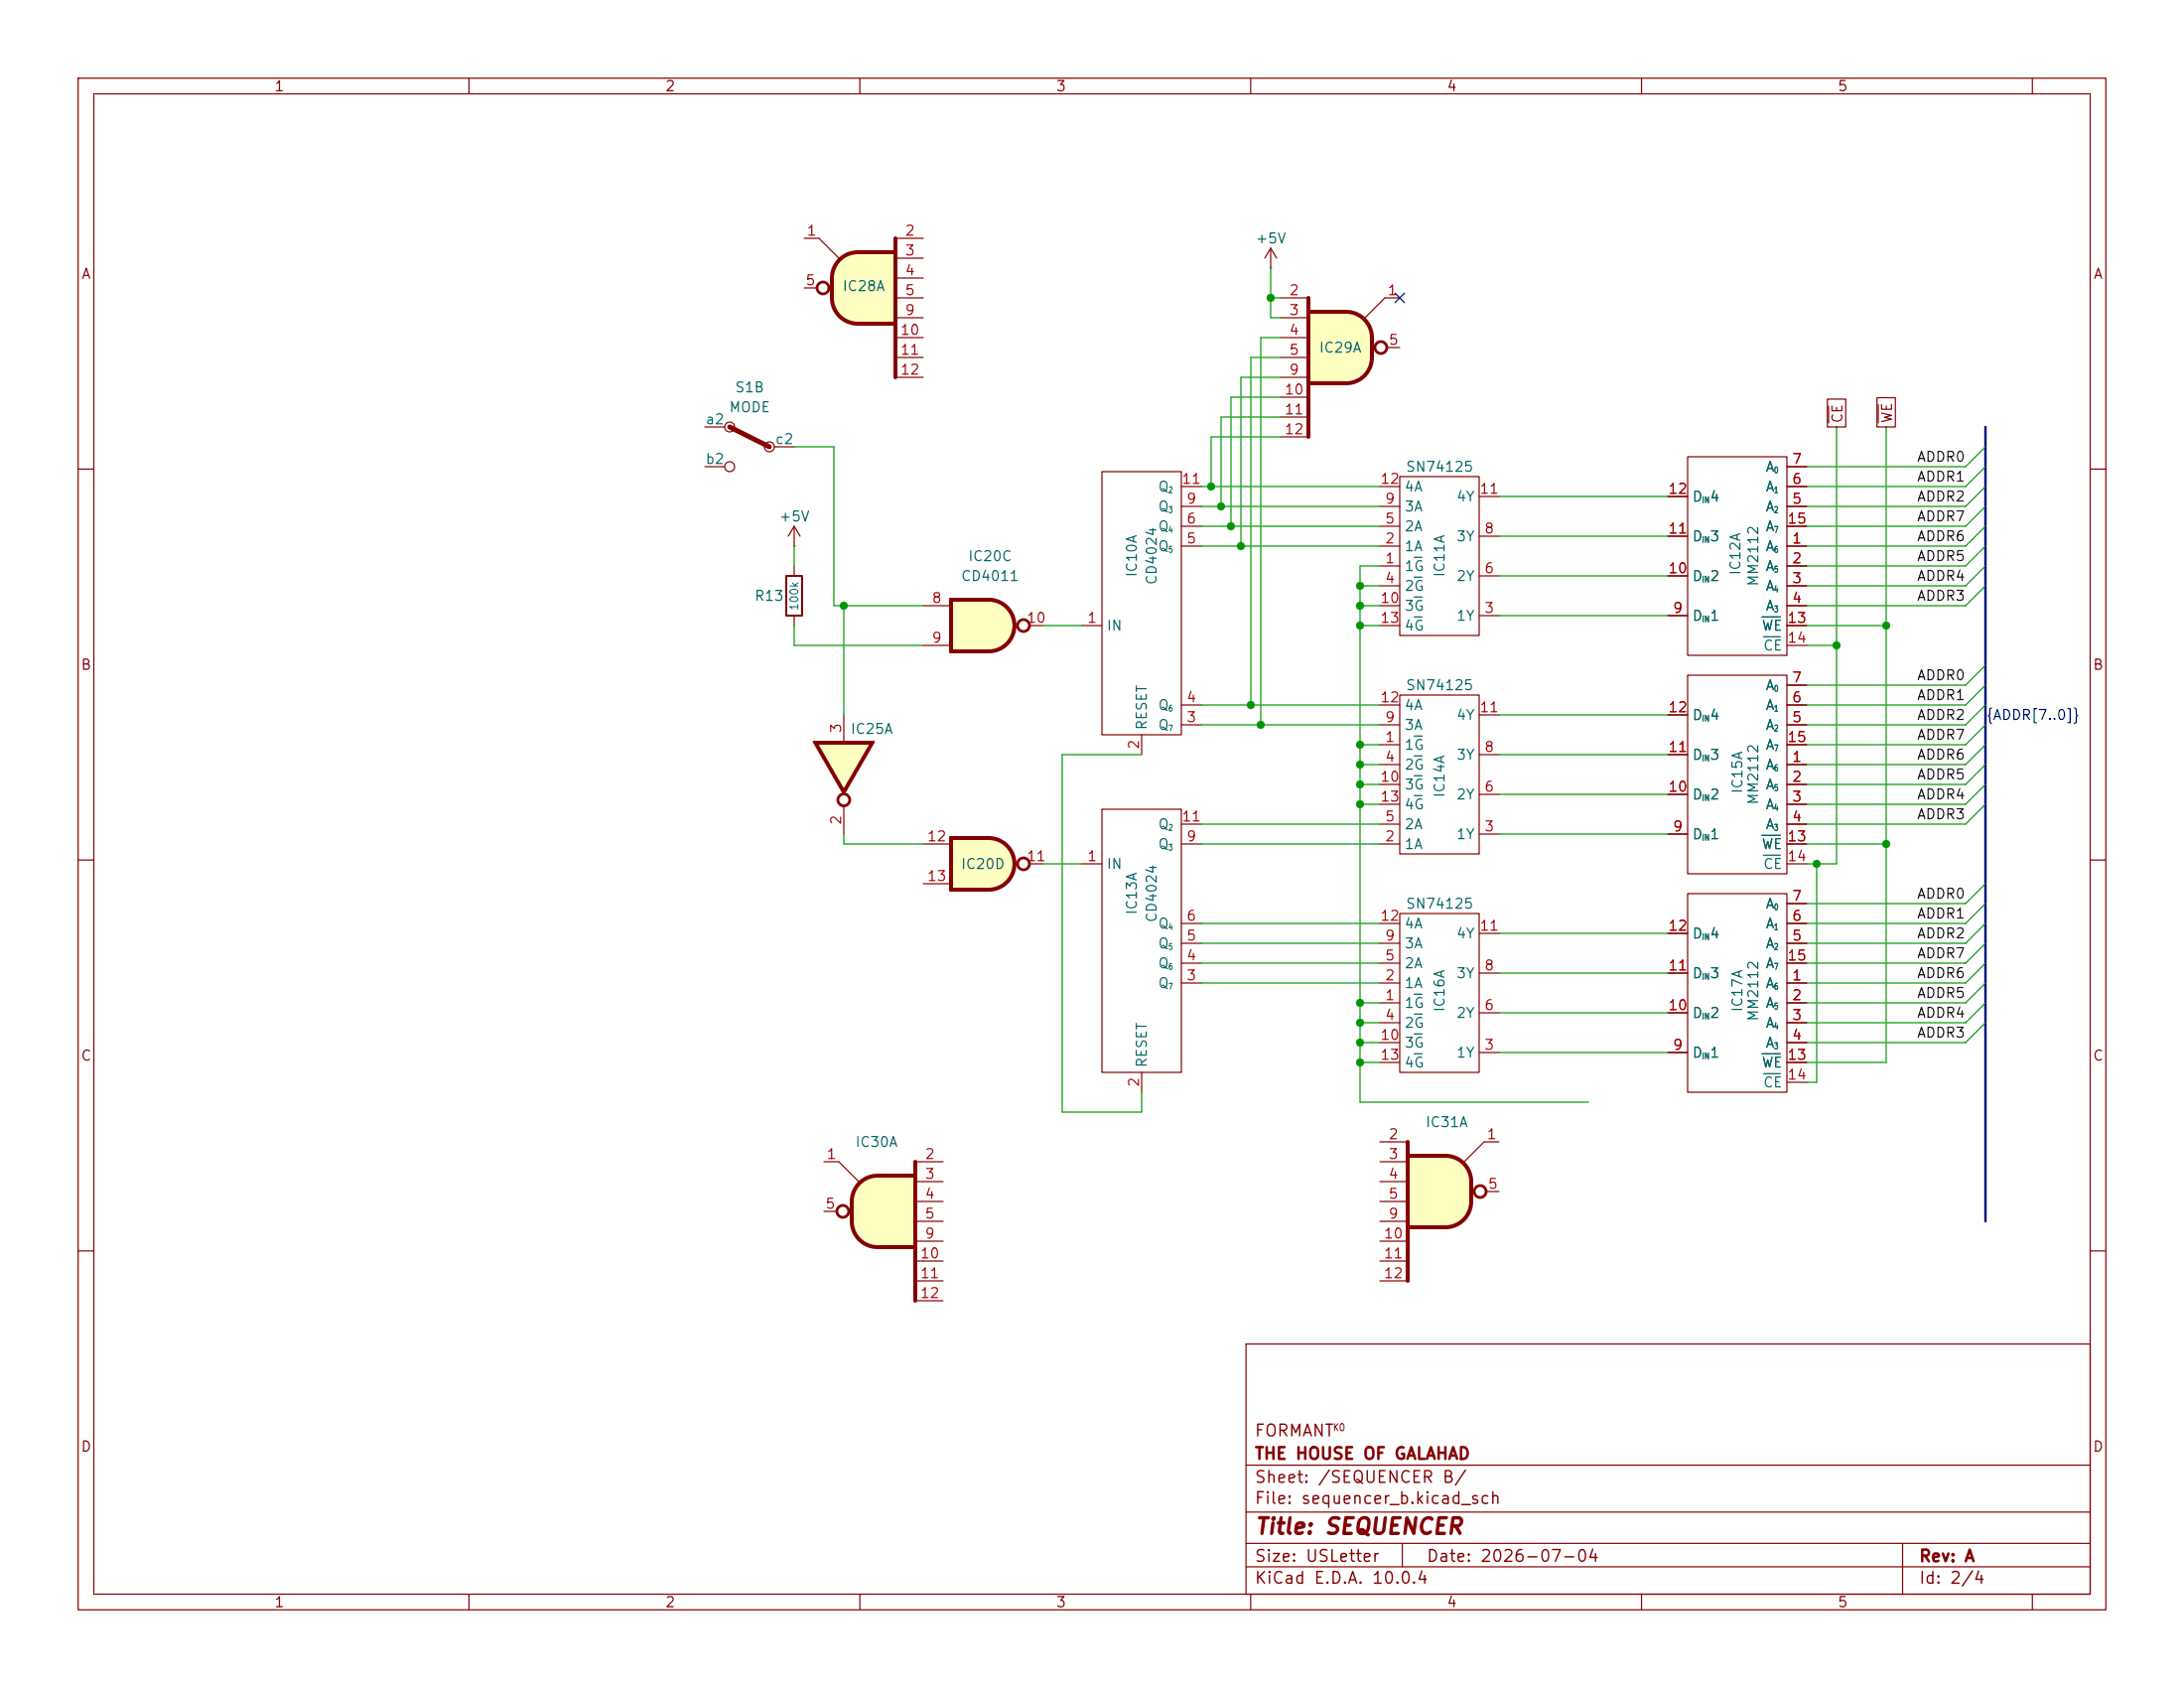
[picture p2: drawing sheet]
<svg xmlns="http://www.w3.org/2000/svg" width="279mm" height="216mm" viewBox="0 0 279 216" stroke-linecap="round" stroke-linejoin="round" font-family="sans-serif">
<g fill="none" stroke="#840000" stroke-width=".15">
<path d="M10 10h259.4v195.9h-259.4zM12 12h255.4v191.9h-255.4zM60 10v2M110 10v2M160 10v2M210 10v2M260 10v2M162.6 34.3h.1M162.6 31.8l-.8 1.2M162.6 31.8l.7 1.2M162.6 31.8v2.5M90.2 54.6h2.5"/>
<path d="M90.2 59.7h2.5M99.1 57.2h2.5M215.9 58.4h12.7v25.4h-12.7zM228.6 59.7h2.5M10 60h2M213.4 78.7h2.5M213.4 73.7h2.5M213.4 68.6h2.5M213.4 63.5h2.5M228.6 69.9h2.5M228.6 72.4h2.5M228.6 74.9h2.5"/>
<path d="M228.6 77.5h2.5M228.6 64.8h2.5M228.6 62.2h2.5M228.6 67.3h2.5M267.4 60h2M213.4 96.5h2.5M213.4 91.4h2.5M215.9 86.4h12.7v25.4h-12.7zM228.6 80h2.5M228.6 82.6h2.5M228.6 97.8h2.5M228.6 92.7h2.5"/>
<path d="M228.6 90.2h2.5M228.6 87.6h2.5M228.6 95.3h2.5M10 110h2M213.4 106.7h2.5M213.4 101.6h2.5M213.4 119.4h2.5M215.9 114.3h12.7v25.4h-12.7zM228.6 100.3h2.5M228.6 102.9h2.5M228.6 105.4h2.5M228.6 108h2.5"/>
<path d="M228.6 110.5h2.5M228.6 118.1h2.5M228.6 115.6h2.5M267.4 110h2M213.4 134.6h2.5M213.4 129.5h2.5M213.4 124.5h2.5M228.6 125.7h2.5M228.6 128.3h2.5M228.6 130.8h2.5M228.6 133.4h2.5M228.6 120.7h2.5"/>
<path d="M228.6 135.9h2.5M228.6 138.4h2.5M228.6 123.2h2.5M10 160h2M159.4 171.9h108v32h-108zM267.4 160h2M159.4 197.4h108M159.4 193.4h108M159.4 187.4h108M179.4 197.4v3M243.4 197.4v6.5M60 203.9v2"/>
<path d="M110 203.9v2M159.4 200.4h108M160 203.9v2M210 203.9v2M260 203.9v2"/>
<circle cx="93.3" cy="54.6" r=".63"/>
<circle cx="93.3" cy="59.7" r=".63"/>
<circle cx="98.4" cy="57.1" r=".63"/>
</g>
<path d="M93.3 54.6l5.1 2.6" fill="none" stroke="#840000" stroke-width=".63"/>
<path d="M225.4 78.9h2.4M225.6 81.4h2.2M225.4 106.8h2.4M225.6 109.4h2.2M225.4 134.8h2.4M225.6 137.3h2.2" fill="none" stroke="#006464" stroke-width=".15"/>
<path d="M121.7 76.7h4.8v6.6h-4.8z" fill="#ffffc2"/>
<path d="M126.5 76.7a3.3 3.3 0 0 1 3.3 3.3 3.3 3.3 0 0 1-3.3 3.3z" fill="#ffffc2" stroke="#ffffc2" stroke-width=".13"/>
<path d="M126.5 76.7a3.3 3.3 0 0 1 3.3 3.3 3.3 3.3 0 0 1-3.3 3.3" fill="none" stroke="#840000" stroke-width=".51"/>
<path d="M121.5 76.6h5v.2h-4.7v6.4h4.7v.2h-5z" fill="#840000" stroke="#840000" stroke-width=".25"/>
<circle cx="130.9" cy="80" r=".76" fill="none" stroke="#840000" stroke-width=".36"/>
<path d="M118.1 77.5h3.4M118.1 82.6h3.4M131.7 80h1.6" fill="none" stroke="#840000" stroke-width=".15"/>
<g fill="#ffffc2">
<path d="M167.4 39.9h4.8v9.1h-4.8z"/>
<path d="M172.2 43.2h3.3v2.5h-3.3z"/>
</g>
<g fill="#ffffc2" stroke="#ffffc2" stroke-width=".13">
<path d="M172.2 39.9a3.3 3.3 0 0 1 3.3 3.3h-3.3z"/>
<path d="M172.2 45.7h3.3a3.3 3.3 0 0 1-3.3 3.3z"/>
</g>
<circle cx="176.7" cy="44.4" r=".76" fill="none" stroke="#840000" stroke-width=".36"/>
<path d="M167.4 38.1v1.8M172.2 39.9a3.3 3.3 0 0 1 3.3 3.3v2.5a3.3 3.3 0 0 1-3.3 3.3M167.4 49v6.9" fill="none" stroke="#840000" stroke-width=".51"/>
<path d="M167.3 39.8h4.9v.2h-4.7v8.9h4.7v.2h-4.9z" fill="#840000" stroke="#840000" stroke-width=".25"/>
<g fill="none" stroke="#840000" stroke-width=".15">
<path d="M163.8 38.1h3.5M179.1 38.1h-1.9l-2.6 2.5M163.8 40.6h3.5M163.8 43.2h3.5M163.8 45.7h3.5M163.8 48.3h3.5M163.8 50.8h3.5M163.8 53.3h3.5M163.8 55.9h3.5M177.5 44.5h1.6M101.6 72.4v1.3M101.6 78.7v1.3"/>
<path d="M176.5 72.4h2.6M176.5 69.9h2.6M176.5 74.9h2.6M176.5 67.3h2.6M176.5 64.8h2.6M176.5 77.5h2.6M176.5 62.2h2.6M179.1 61h10.1v20.3h-10.1zM189.2 78.7h2.6M189.2 73.7h2.6M189.2 68.6h2.6M189.2 63.5h2.6"/>
<path d="M176.5 80h2.6"/>
</g>
<path d="M100.6 73.7h2v5h-2z" fill="none" stroke="#840000" stroke-width=".25"/>
<path d="M180.9 71.3h1M180.9 73.8h1M180.9 76.4h1M180.9 78.9h1" fill="none" stroke="#006464" stroke-width=".15"/>
<g fill="#ffffc2">
<path d="M109.7 32.3h4.9v9.1h-4.9z"/>
<path d="M106.4 35.5h3.3v2.6h-3.3z"/>
</g>
<g fill="#ffffc2" stroke="#ffffc2" stroke-width=".13">
<path d="M107.4 33.2a3.3 3.3 0 0 1 2.3-.9v3.3h-3.3a3.3 3.3 0 0 1 1-2.4z"/>
<path d="M106.4 38.1h3.3v3.3a3.3 3.3 0 0 1-3.3-3.3z"/>
</g>
<circle cx="105.3" cy="36.8" r=".76" fill="none" stroke="#840000" stroke-width=".36"/>
<path d="M109.7 32.3a3.3 3.3 0 0 0-3.3 3.3v2.5a3.3 3.3 0 0 0 3.3 3.3M114.6 30.5v1.8M114.6 41.4v6.9" fill="none" stroke="#840000" stroke-width=".51"/>
<path d="M109.7 32.1h5v9.4h-5v-.2h4.7v-8.9h-4.7z" fill="#840000" stroke="#840000" stroke-width=".25"/>
<g fill="none" stroke="#840000" stroke-width=".15">
<path d="M102.9 30.5h1.9l2.5 2.5M102.9 36.8h1.6M114.7 30.5h3.4M114.7 33h3.4M114.7 35.6h3.4M114.7 38.1h3.4M114.7 40.6h3.4M114.7 43.2h3.4M114.7 45.7h3.4M114.7 48.3h3.4M101.6 69.9h.1M101.6 67.3l-.8 1.3"/>
<path d="M101.6 67.3l.8 1.3M101.6 67.3v2.6"/>
</g>
<g fill="#ffffc2">
<path d="M180.1 147.8h4.8v9.2h-4.8z"/>
<path d="M184.9 151.1h3.3v2.6h-3.3z"/>
</g>
<g fill="#ffffc2" stroke="#ffffc2" stroke-width=".13">
<path d="M184.9 147.8a3.3 3.3 0 0 1 3.3 3.3h-3.3z"/>
<path d="M184.9 153.7h3.3a3.3 3.3 0 0 1-3.3 3.3z"/>
</g>
<circle cx="189.4" cy="152.4" r=".76" fill="none" stroke="#840000" stroke-width=".36"/>
<path d="M180.1 146.1v1.7M180.1 157v6.8M184.9 147.8a3.3 3.3 0 0 1 3.3 3.3v2.6a3.3 3.3 0 0 1-3.3 3.3" fill="none" stroke="#840000" stroke-width=".51"/>
<path d="M180 147.7h4.9v.3h-4.7v8.8h4.7v.3h-4.9z" fill="#840000" stroke="#840000" stroke-width=".25"/>
<g fill="none" stroke="#840000" stroke-width=".15">
<path d="M141 60.3h10.1v33.7h-10.1zM151.1 69.9h2.6M151.1 67.3h2.6M151.1 64.8h2.6M151.1 62.2h2.6M138.4 80h2.6M146 94v2.5M151.1 92.7h2.6M151.1 90.2h2.6M176.5 146.1h3.5M176.5 148.6h3.5M176.5 151.1h3.5"/>
<path d="M176.5 153.7h3.5M176.5 156.2h3.5M176.5 158.8h3.5M190.2 152.4h1.6M191.8 146.1h-1.9l-2.6 2.5M176.5 161.3h3.5M176.5 163.8h3.5"/>
</g>
<path d="M121.7 107.2h4.8v6.6h-4.8z" fill="#ffffc2"/>
<path d="M126.5 107.2a3.3 3.3 0 0 1 3.3 3.3 3.3 3.3 0 0 1-3.3 3.3z" fill="#ffffc2" stroke="#ffffc2" stroke-width=".13"/>
<path d="M126.5 107.2a3.3 3.3 0 0 1 3.3 3.3 3.3 3.3 0 0 1-3.3 3.3" fill="none" stroke="#840000" stroke-width=".51"/>
<path d="M121.5 107.1h5v.2h-4.7v6.4h4.7v.2h-5z" fill="#840000" stroke="#840000" stroke-width=".25"/>
<circle cx="130.9" cy="110.5" r=".76" fill="none" stroke="#840000" stroke-width=".36"/>
<path d="M118.1 108h3.4M118.1 113h3.4M131.7 110.5h1.6M138.4 110.5h2.6M141 103.5h10.1v33.7h-10.1zM151.1 108h2.6M151.1 118.1h2.6M151.1 105.4h2.6M146 137.2v2.5M151.1 125.7h2.6M151.1 123.2h2.6M151.1 120.7h2.6" fill="none" stroke="#840000" stroke-width=".15"/>
<g fill="#ffffc2">
<path d="M112.2 150.4h4.9v9.1h-4.9z"/>
<path d="M109 153.6h3.3v2.6h-3.3z"/>
</g>
<g fill="#ffffc2" stroke="#ffffc2" stroke-width=".13">
<path d="M109.9 151.3a3.3 3.3 0 0 1 2.4-.9v3.3h-3.3a3.3 3.3 0 0 1 .9-2.4z"/>
<path d="M109 156.2h3.3v3.3a3.3 3.3 0 0 1-3.3-3.3z"/>
</g>
<circle cx="107.8" cy="154.9" r=".76" fill="none" stroke="#840000" stroke-width=".36"/>
<path d="M112.3 150.4a3.3 3.3 0 0 0-3.3 3.3v2.5a3.3 3.3 0 0 0 3.3 3.3M117.1 148.6v1.8M117.1 159.5v6.9" fill="none" stroke="#840000" stroke-width=".51"/>
<path d="M112.3 150.2h4.9v9.4h-4.9v-.2h4.7v-8.9h-4.7z" fill="#840000" stroke="#840000" stroke-width=".25"/>
<g fill="none" stroke="#840000" stroke-width=".15">
<path d="M176.5 95.3h2.6M176.5 97.8h2.6M176.5 92.7h2.6M176.5 90.2h2.6M179.1 88.9h10.1v20.3h-10.1zM189.2 96.5h2.6M189.2 91.4h2.6M176.5 108h2.6M176.5 105.4h2.6M176.5 100.3h2.6M176.5 102.9h2.6M176.5 118.1h2.6"/>
<path d="M179.1 116.8h10.1v20.4h-10.1zM189.2 106.7h2.6M189.2 101.6h2.6M189.2 119.4h2.6M176.5 128.3h2.6M176.5 125.7h2.6M176.5 130.8h2.6M176.5 123.2h2.6M176.5 120.7h2.6M176.5 133.4h2.6M176.5 135.9h2.6M189.2 134.6h2.6"/>
<path d="M189.2 129.5h2.6M189.2 124.5h2.6M105.4 148.6h1.9l2.6 2.5M105.4 154.9h1.6M117.2 148.6h3.4M117.2 151.1h3.4M117.2 153.7h3.4M117.2 156.2h3.4M117.2 158.8h3.4M117.2 161.3h3.4M117.2 163.8h3.4M117.2 166.4h3.4"/>
</g>
<path d="M180.9 94.1h1M180.9 96.7h1M180.9 99.2h1M180.9 101.8h1M180.9 127.2h1M180.9 129.7h1M180.9 132.2h1M180.9 134.8h1" fill="none" stroke="#006464" stroke-width=".15"/>
<path d="M104.3 95h7.3l-3.7 6.3z" fill="#ffffc2"/>
<path d="M104.1 94.9h7.7l-3.9 6.6v-.4l3.5-6h-6.9l3.4 6v.4z" fill="#840000" stroke="#840000" stroke-width=".25"/>
<circle cx="107.9" cy="102.3" r=".76" fill="none" stroke="#840000" stroke-width=".36"/>
<path d="M233.8 51h2.3v3.6h-2.3zM233.9 51.9v2.2M240.1 50.9h2.4v3.7h-2.4zM240.3 51.8v2.3M107.9 91.4v3.5M107.9 103.1v3.6" fill="none" stroke="#840000" stroke-width=".15"/>
<path d="M254 54.6v101.6" fill="none" stroke="#000084" stroke-width=".3"/>
<g fill="none" stroke="#009600" stroke-width=".15">
<path d="M162.6 34.3v6.3h1.2M162.6 38.1h1.2M101.6 57.2h5.1v20.3h11.4M163.8 50.8h-6.3v16.5M163.8 55.9h-8.9v6.3M163.8 53.3h-7.6v11.5M163.8 45.7h-3.8v44.5M163.8 48.3h-5.1v21.6M163.8 43.2h-2.5v49.5M234.9 54.6v55.9h-3.8M241.3 54.6v81.3h-10.2M254 59.7l-2.5 2.5h-20.4"/>
<path d="M254 57.2l-2.5 2.5h-20.4M101.6 69.9v2.5M107.9 77.5v13.9M153.7 67.3h22.8M153.7 69.9h22.8M153.7 62.2h22.8M153.7 64.8h22.8M174 77.5h2.5M174 74.9h2.5M176.5 72.4h-2.5v68.6h29.2M191.8 68.6h21.6M191.8 73.7h21.6"/>
<path d="M191.8 78.7h21.6M191.8 63.5h21.6M254 74.9l-2.5 2.6h-20.4M254 69.9l-2.5 2.5h-20.4M254 72.4l-2.5 2.5h-20.4M254 64.8l-2.5 2.5h-20.4M254 67.3l-2.5 2.6h-20.4M254 62.2l-2.5 2.6h-20.4M101.6 80v2.6h16.5M133.3 80h5.1M146 96.5h-10.1v45.7h10.1v-2.5M153.7 92.7h22.8"/>
<path d="M153.7 90.2h22.8M174 97.8h2.5M174 95.3h2.5M174 80h2.5M191.8 96.5h21.6M191.8 91.4h21.6M231.1 80h10.2M231.1 82.6h3.8M254 95.3l-2.5 2.5h-20.4M254 92.7l-2.5 2.6h-20.4M254 97.8l-2.5 2.5h-20.4M254 90.2l-2.5 2.5h-20.4"/>
<path d="M254 85.1l-2.5 2.5h-20.4M254 87.6l-2.5 2.6h-20.4M107.9 106.7v1.3h10.2M133.3 110.5h5.1M153.7 105.4h22.8M153.7 118.1h22.8M153.7 108h22.8M174 100.3h2.5M174 102.9h2.5M191.8 101.6h21.6M191.8 119.4h21.6M191.8 106.7h21.6"/>
<path d="M231.1 108h10.2M232.4 110.5v27.9h-1.3M254 100.3l-2.5 2.6h-20.4M254 102.9l-2.5 2.5h-20.4M254 115.6l-2.5 2.5h-20.4M254 118.1l-2.5 2.6h-20.4M254 113l-2.5 2.6h-20.4M153.7 123.2h22.8M153.7 125.7h22.8M153.7 120.7h22.8M174 128.3h2.5M174 130.8h2.5"/>
<path d="M174 133.4h2.5M174 135.9h2.5M191.8 129.5h21.6M191.8 124.5h21.6M191.8 134.6h21.6M254 120.7l-2.5 2.5h-20.4M254 125.7l-2.5 2.6h-20.4M254 123.2l-2.5 2.5h-20.4M254 128.3l-2.5 2.5h-20.4M254 130.8l-2.5 2.6h-20.4"/>
</g>
<path d="M178.5 37.5l1.2 1.2M179.7 37.5l-1.2 1.2" fill="none" stroke="#000084" stroke-width=".15"/>
<g fill="#009600" stroke="#009600" stroke-width=".13">
<circle cx="160" cy="90.2" r=".46"/>
<circle cx="161.3" cy="92.7" r=".46"/>
<circle cx="174" cy="95.3" r=".46"/>
<circle cx="174" cy="97.8" r=".46"/>
<circle cx="157.5" cy="67.3" r=".46"/>
<circle cx="154.9" cy="62.2" r=".46"/>
<circle cx="158.7" cy="69.9" r=".46"/>
<circle cx="156.2" cy="64.8" r=".46"/>
<circle cx="174" cy="74.9" r=".46"/>
<circle cx="174" cy="77.5" r=".46"/>
<circle cx="174" cy="80" r=".46"/>
<circle cx="241.3" cy="80" r=".46"/>
<circle cx="234.9" cy="82.6" r=".46"/>
<circle cx="174" cy="133.4" r=".46"/>
<circle cx="174" cy="135.9" r=".46"/>
<circle cx="174" cy="128.3" r=".46"/>
<circle cx="174" cy="130.8" r=".46"/>
<circle cx="174" cy="102.9" r=".46"/>
<circle cx="174" cy="100.3" r=".46"/>
<circle cx="107.9" cy="77.5" r=".46"/>
<circle cx="162.6" cy="38.1" r=".46"/>
<circle cx="232.4" cy="110.5" r=".46"/>
<circle cx="241.3" cy="108" r=".46"/>
</g>
<text font-size="2" fill="#840000" x="160.4" y="196.7">Title: SEQUENCER</text>
<g font-size="1.5" fill="#840000">
<text x="160.4" y="184.1">FORMANT</text>
<text x="160.4" y="190">Sheet: /SEQUENCER B/</text>
<text x="160.4" y="187">THE HOUSE OF GALAHAD</text>
<text x="160.4" y="192.7">File: sequencer_b.kicad_sch</text>
<text x="160.4" y="202.9">KiCad E.D.A. 10.0.4</text>
<text x="160.4" y="200.1">Size: USLetter</text>
<text x="182.4" y="200.1">Date: 2026-07-04</text>
<text x="245.4" y="200.1">Rev: A</text>
<text x="245.4" y="202.9">Id: 2/4</text>
</g>
<g font-size="1.3" fill="#840000">
<text x="35" y="12">1</text>
<text x="85" y="12">2</text>
<text x="135" y="12">3</text>
<text x="185" y="12">4</text>
<text x="235" y="12">5</text>
<text x="10.3" y="36">A</text>
<text x="267.7" y="36">A</text>
<text x="236" y="54.2" transform="rotate(-90 236 54.2)">CE</text>
<text x="242.4" y="54.2" transform="rotate(-90 242.4 54.2)">WE</text>
<text x="10.3" y="86">B</text>
<text x="267.7" y="86">B</text>
<text x="10.3" y="136">C</text>
<text x="267.7" y="136">C</text>
<text x="10.3" y="186">D</text>
<text x="267.7" y="186">D</text>
<text x="35" y="205.9">1</text>
<text x="85" y="205.9">2</text>
<text x="135" y="205.9">3</text>
<text x="185" y="205.9">4</text>
<text x="235" y="205.9">5</text>
</g>
<g font-size="1.3" fill="#a90000">
<text x="103.1" y="30.5">1</text>
<text x="115.7" y="30.5">2</text>
<text x="115.7" y="33">3</text>
<text x="115.7" y="35.5">4</text>
<text x="103" y="36.8">5</text>
<text x="115.7" y="38.1">5</text>
<text x="115.7" y="40.6">9</text>
<text x="164.8" y="38.1">2</text>
<text x="164.8" y="40.6">3</text>
<text x="177.4" y="38.1">1</text>
<text x="115.1" y="43.2">10</text>
<text x="115.1" y="45.7">11</text>
<text x="164.8" y="43.2">4</text>
<text x="164.8" y="45.7">5</text>
<text x="177.6" y="44.4">5</text>
<text x="115.1" y="48.2">12</text>
<text x="164.2" y="50.8">10</text>
<text x="164.2" y="53.3">11</text>
<text x="164.8" y="48.2">9</text>
<text x="164.2" y="55.9">12</text>
<text x="229.2" y="59.7">7</text>
<text x="151.1" y="62.2">11</text>
<text x="151.7" y="64.7">9</text>
<text x="176.5" y="62.2">12</text>
<text x="177.1" y="64.7">9</text>
<text x="189.2" y="63.5">11</text>
<text x="213.3" y="63.5">12</text>
<text x="229.2" y="64.7">5</text>
<text x="229.2" y="62.2">6</text>
<text x="151.7" y="69.8">5</text>
<text x="151.7" y="67.3">6</text>
<text x="177.1" y="69.8">2</text>
<text x="177.1" y="67.3">5</text>
<text x="189.8" y="68.6">8</text>
<text x="213.3" y="68.6">11</text>
<text x="228.6" y="67.3">15</text>
<text x="229.2" y="69.8">1</text>
<text x="119.1" y="77.4">8</text>
<text x="176.5" y="77.4">10</text>
<text x="177.1" y="72.4">1</text>
<text x="177.1" y="74.9">4</text>
<text x="189.8" y="73.6">6</text>
<text x="213.3" y="73.6">10</text>
<text x="229.2" y="72.4">2</text>
<text x="229.2" y="74.9">3</text>
<text x="229.2" y="77.4">4</text>
<text x="119.1" y="82.5">9</text>
<text x="131.2" y="80">10</text>
<text x="139" y="80">1</text>
<text x="176.5" y="80">13</text>
<text x="189.8" y="78.7">3</text>
<text x="213.9" y="78.7">9</text>
<text x="228.6" y="80">13</text>
<text x="228.6" y="82.5">14</text>
<text x="229.2" y="87.6">7</text>
<text x="107.9" y="93.9" transform="rotate(-90 107.9 93.9)">3</text>
<text x="146" y="96" transform="rotate(-90 146 96)">2</text>
<text x="151.7" y="92.7">3</text>
<text x="151.7" y="90.1">4</text>
<text x="176.5" y="90.1">12</text>
<text x="177.1" y="95.2">1</text>
<text x="177.1" y="92.7">9</text>
<text x="189.2" y="91.4">11</text>
<text x="213.3" y="91.4">12</text>
<text x="228.6" y="95.2">15</text>
<text x="229.2" y="92.7">5</text>
<text x="229.2" y="90.1">6</text>
<text x="176.5" y="100.3">10</text>
<text x="177.1" y="97.8">4</text>
<text x="189.8" y="101.6">6</text>
<text x="189.8" y="96.5">8</text>
<text x="213.3" y="101.6">10</text>
<text x="213.3" y="96.5">11</text>
<text x="229.2" y="97.8">1</text>
<text x="229.2" y="100.3">2</text>
<text x="107.9" y="105.6" transform="rotate(-90 107.9 105.6)">2</text>
<text x="118.5" y="107.9">12</text>
<text x="151.1" y="105.4">11</text>
<text x="151.7" y="107.9">9</text>
<text x="176.5" y="102.8">13</text>
<text x="177.1" y="107.9">2</text>
<text x="177.1" y="105.4">5</text>
<text x="189.8" y="106.7">3</text>
<text x="213.9" y="106.7">9</text>
<text x="228.6" y="107.9">13</text>
<text x="229.2" y="102.8">3</text>
<text x="229.2" y="105.4">4</text>
<text x="118.5" y="113">13</text>
<text x="131.2" y="110.5">11</text>
<text x="139" y="110.5">1</text>
<text x="228.6" y="110.5">14</text>
<text x="151.7" y="118.1">6</text>
<text x="176.5" y="118.1">12</text>
<text x="189.2" y="119.4">11</text>
<text x="213.3" y="119.4">12</text>
<text x="229.2" y="118.1">6</text>
<text x="229.2" y="115.5">7</text>
<text x="151.7" y="125.7">3</text>
<text x="151.7" y="123.2">4</text>
<text x="151.7" y="120.6">5</text>
<text x="177.1" y="125.7">2</text>
<text x="177.1" y="123.2">5</text>
<text x="177.1" y="120.6">9</text>
<text x="189.8" y="124.4">8</text>
<text x="213.3" y="124.4">11</text>
<text x="228.6" y="123.2">15</text>
<text x="229.2" y="125.7">1</text>
<text x="229.2" y="120.6">5</text>
<text x="177.1" y="128.2">1</text>
<text x="177.1" y="130.8">4</text>
<text x="189.8" y="129.5">6</text>
<text x="213.3" y="129.5">10</text>
<text x="229.2" y="128.2">2</text>
<text x="229.2" y="130.8">3</text>
<text x="176.5" y="133.3">10</text>
<text x="176.5" y="135.9">13</text>
<text x="189.8" y="134.6">3</text>
<text x="213.9" y="134.6">9</text>
<text x="228.6" y="135.9">13</text>
<text x="229.2" y="133.3">4</text>
<text x="146" y="139.1" transform="rotate(-90 146 139.1)">2</text>
<text x="228.6" y="138.4">14</text>
<text x="105.7" y="148.6">1</text>
<text x="118.2" y="148.6">2</text>
<text x="177.5" y="146">2</text>
<text x="177.5" y="148.6">3</text>
<text x="190.1" y="146">1</text>
<text x="105.5" y="154.9">5</text>
<text x="118.2" y="151.1">3</text>
<text x="118.2" y="153.6">4</text>
<text x="177.5" y="151.1">4</text>
<text x="177.5" y="153.6">5</text>
<text x="190.3" y="152.4">5</text>
<text x="117.6" y="161.3">10</text>
<text x="118.2" y="156.2">5</text>
<text x="118.2" y="158.7">9</text>
<text x="176.9" y="158.7">10</text>
<text x="176.9" y="161.3">11</text>
<text x="177.5" y="156.2">9</text>
<text x="117.6" y="163.8">11</text>
<text x="117.6" y="166.3">12</text>
<text x="176.9" y="163.8">12</text>
</g>
<g font-size="1.3" fill="#006464">
<text x="160.5" y="31.5">+5V</text>
<text x="107.7" y="37.5">IC28A</text>
<text x="168.7" y="45.4">IC29A</text>
<text x="93.2" y="53">MODE</text>
<text x="93.9" y="50.5">S1B</text>
<text x="90.2" y="54.6">a2</text>
<text x="90.2" y="59.7">b2</text>
<text x="99.1" y="57.1">c2</text>
<text x="148.1" y="65.7">Q</text>
<text x="148.1" y="63.2">Q</text>
<text x="179.6" y="65.7">3A</text>
<text x="179.6" y="63.2">4A</text>
<text x="179.8" y="60.7">SN74125</text>
<text x="186.2" y="64.5">4Y</text>
<text x="216.4" y="64.5">D 4</text>
<text x="225.8" y="65.7">A</text>
<text x="225.8" y="63.2">A</text>
<text x="225.8" y="60.7">A</text>
<text x="99.6" y="67">+5V</text>
<text x="148.1" y="70.8">Q</text>
<text x="148.1" y="68.3">Q</text>
<text x="179.6" y="70.8">1A</text>
<text x="179.6" y="68.3">2A</text>
<text x="186.2" y="69.6">3Y</text>
<text x="216.4" y="69.6">D 3</text>
<text x="225.8" y="70.8">A</text>
<text x="225.8" y="68.3">A</text>
<text x="96.4" y="77.2">R13</text>
<text x="122.9" y="74.6">CD4011</text>
<text x="123.8" y="72.1">IC20C</text>
<text x="145.8" y="73.9" transform="rotate(-90 145.8 73.9)">IC10A</text>
<text x="148.3" y="74.9" transform="rotate(-90 148.3 74.9)">CD4024</text>
<text x="179.6" y="73.4">1G</text>
<text x="179.6" y="75.9">2G</text>
<text x="185.1" y="73.9" transform="rotate(-90 185.1 73.9)">IC11A</text>
<text x="186.2" y="74.6">2Y</text>
<text x="216.4" y="74.6">D 2</text>
<text x="223" y="73.7" transform="rotate(-90 223 73.7)">IC12A</text>
<text x="225.3" y="75.1" transform="rotate(-90 225.3 75.1)">MM2112</text>
<text x="225.8" y="73.4">A</text>
<text x="225.8" y="75.9">A</text>
<text x="141.5" y="81">IN</text>
<text x="179.6" y="78.4">3G</text>
<text x="179.6" y="81">4G</text>
<text x="186.2" y="79.7">1Y</text>
<text x="216.4" y="79.7">D 1</text>
<text x="225.3" y="81">WE</text>
<text x="225.5" y="83.5">CE</text>
<text x="225.8" y="78.4">A</text>
<text x="179.8" y="88.6">SN74125</text>
<text x="225.8" y="88.6">A</text>
<text x="108.7" y="94.2">IC25A</text>
<text x="147" y="93.5" transform="rotate(-90 147 93.5)">RESET</text>
<text x="148.1" y="93.7">Q</text>
<text x="148.1" y="91.1">Q</text>
<text x="179.6" y="93.7">3A</text>
<text x="179.6" y="91.1">4A</text>
<text x="186.2" y="92.4">4Y</text>
<text x="216.4" y="92.4">D 4</text>
<text x="225.8" y="93.7">A</text>
<text x="225.8" y="91.1">A</text>
<text x="179.6" y="96.2">1G</text>
<text x="179.6" y="98.8">2G</text>
<text x="179.6" y="101.3">3G</text>
<text x="186.2" y="97.5">3Y</text>
<text x="216.4" y="97.5">D 3</text>
<text x="223.2" y="101.6" transform="rotate(-90 223.2 101.6)">IC15A</text>
<text x="225.8" y="98.8">A</text>
<text x="225.8" y="101.3">A</text>
<text x="225.8" y="96.2">A</text>
<text x="148.1" y="106.4">Q</text>
<text x="179.6" y="106.4">2A</text>
<text x="179.6" y="103.8">4G</text>
<text x="185.1" y="102.1" transform="rotate(-90 185.1 102.1)">IC14A</text>
<text x="186.2" y="107.7">1Y</text>
<text x="186.2" y="102.6">2Y</text>
<text x="216.4" y="107.7">D 1</text>
<text x="216.4" y="102.6">D 2</text>
<text x="225.3" y="103" transform="rotate(-90 225.3 103)">MM2112</text>
<text x="225.8" y="103.8">A</text>
<text x="225.8" y="106.4">A</text>
<text x="122.8" y="111.5">IC20D</text>
<text x="141.5" y="111.5">IN</text>
<text x="148.1" y="108.9">Q</text>
<text x="179.6" y="108.9">1A</text>
<text x="225.3" y="108.9">WE</text>
<text x="225.5" y="111.5">CE</text>
<text x="145.8" y="117.1" transform="rotate(-90 145.8 117.1)">IC13A</text>
<text x="148.1" y="119.1">Q</text>
<text x="148.3" y="118.1" transform="rotate(-90 148.3 118.1)">CD4024</text>
<text x="179.6" y="119.1">4A</text>
<text x="179.8" y="116.5">SN74125</text>
<text x="225.8" y="119.1">A</text>
<text x="225.8" y="116.5">A</text>
<text x="148.1" y="124.2">Q</text>
<text x="148.1" y="121.6">Q</text>
<text x="179.6" y="124.2">2A</text>
<text x="179.6" y="121.6">3A</text>
<text x="186.2" y="125.4">3Y</text>
<text x="186.2" y="120.4">4Y</text>
<text x="216.4" y="125.4">D 3</text>
<text x="216.4" y="120.4">D 4</text>
<text x="225.8" y="121.6">A</text>
<text x="225.8" y="124.2">A</text>
<text x="148.1" y="126.7">Q</text>
<text x="179.6" y="129.2">1G</text>
<text x="179.6" y="126.7">1A</text>
<text x="179.6" y="131.8">2G</text>
<text x="185.1" y="129.5" transform="rotate(-90 185.1 129.5)">IC16A</text>
<text x="186.2" y="130.5">2Y</text>
<text x="216.4" y="130.5">D 2</text>
<text x="223.2" y="129.5" transform="rotate(-90 223.2 129.5)">IC17A</text>
<text x="225.3" y="130.7" transform="rotate(-90 225.3 130.7)">MM2112</text>
<text x="225.8" y="126.7">A</text>
<text x="225.8" y="129.2">A</text>
<text x="225.8" y="131.8">A</text>
<text x="147" y="136.7" transform="rotate(-90 147 136.7)">RESET</text>
<text x="179.6" y="134.3">3G</text>
<text x="179.6" y="136.9">4G</text>
<text x="186.2" y="135.6">1Y</text>
<text x="216.4" y="135.6">D 1</text>
<text x="225.3" y="136.9">WE</text>
<text x="225.8" y="134.3">A</text>
<text x="225.5" y="139.4">CE</text>
<text x="109.3" y="147">IC30A</text>
<text x="182.3" y="144.5">IC31A</text>
</g>
<g font-size="1.3" fill="#0f0f0f">
<text x="245.1" y="59.4">ADDR0</text>
<text x="245.1" y="61.9">ADDR1</text>
<text x="245.1" y="64.5">ADDR2</text>
<text x="245.1" y="69.5">ADDR6</text>
<text x="245.1" y="67">ADDR7</text>
<text x="245.1" y="72.1">ADDR5</text>
<text x="245.1" y="77.2">ADDR3</text>
<text x="245.1" y="74.6">ADDR4</text>
<text x="245.1" y="87.3">ADDR0</text>
<text x="245.1" y="89.9">ADDR1</text>
<text x="245.1" y="92.4">ADDR2</text>
<text x="245.1" y="94.9">ADDR7</text>
<text x="245.1" y="97.5">ADDR6</text>
<text x="245.1" y="100">ADDR5</text>
<text x="245.1" y="105.1">ADDR3</text>
<text x="245.1" y="102.6">ADDR4</text>
<text x="245.1" y="117.8">ADDR1</text>
<text x="245.1" y="115.3">ADDR0</text>
<text x="245.1" y="125.4">ADDR6</text>
<text x="245.1" y="120.3">ADDR2</text>
<text x="245.1" y="122.9">ADDR7</text>
<text x="245.1" y="130.5">ADDR4</text>
<text x="245.1" y="128">ADDR5</text>
<text x="245.1" y="133">ADDR3</text>
</g>
<text font-size="1.3" fill="#000084" x="254" y="92.4">{ADDR[7..0]}</text>
<text font-size="1" fill="#006464" x="102.4" y="78.2" transform="rotate(-90 102.4 78.2)">100k</text>
<text font-size=".9" fill="#840000" x="170.5" y="183.3">KO</text>
<g font-size=".8" fill="#006464">
<text x="149.4" y="65.8">3</text>
<text x="149.4" y="63.3">2</text>
<text x="217.7" y="64.5">IN</text>
<text x="226.9" y="65.8">2</text>
<text x="226.9" y="63.3">1</text>
<text x="226.9" y="60.7">0</text>
<text x="149.4" y="70.9">5</text>
<text x="149.4" y="68.3">4</text>
<text x="217.7" y="69.6">IN</text>
<text x="226.9" y="70.9">6</text>
<text x="226.9" y="68.3">7</text>
<text x="217.7" y="74.7">IN</text>
<text x="226.9" y="73.4">5</text>
<text x="226.9" y="76">4</text>
<text x="217.7" y="79.8">IN</text>
<text x="226.9" y="78.5">3</text>
<text x="226.9" y="88.7">0</text>
<text x="149.4" y="93.7">7</text>
<text x="149.4" y="91.2">6</text>
<text x="217.7" y="92.5">IN</text>
<text x="226.9" y="93.7">2</text>
<text x="226.9" y="91.2">1</text>
<text x="217.7" y="97.5">IN</text>
<text x="226.9" y="98.8">6</text>
<text x="226.9" y="101.4">5</text>
<text x="226.9" y="96.3">7</text>
<text x="149.4" y="106.4">2</text>
<text x="217.7" y="107.7">IN</text>
<text x="217.7" y="102.6">IN</text>
<text x="226.9" y="103.9">4</text>
<text x="226.9" y="106.4">3</text>
<text x="149.4" y="109">3</text>
<text x="149.4" y="119.1">4</text>
<text x="226.9" y="119.1">1</text>
<text x="226.9" y="116.6">0</text>
<text x="149.4" y="124.2">6</text>
<text x="149.4" y="121.7">5</text>
<text x="217.7" y="125.5">IN</text>
<text x="217.7" y="120.4">IN</text>
<text x="226.9" y="121.7">2</text>
<text x="226.9" y="124.2">7</text>
<text x="149.4" y="126.8">7</text>
<text x="217.7" y="130.6">IN</text>
<text x="226.9" y="126.8">6</text>
<text x="226.9" y="129.3">5</text>
<text x="226.9" y="131.8">4</text>
<text x="217.7" y="135.6">IN</text>
<text x="226.9" y="134.4">3</text>
</g>
</svg>
